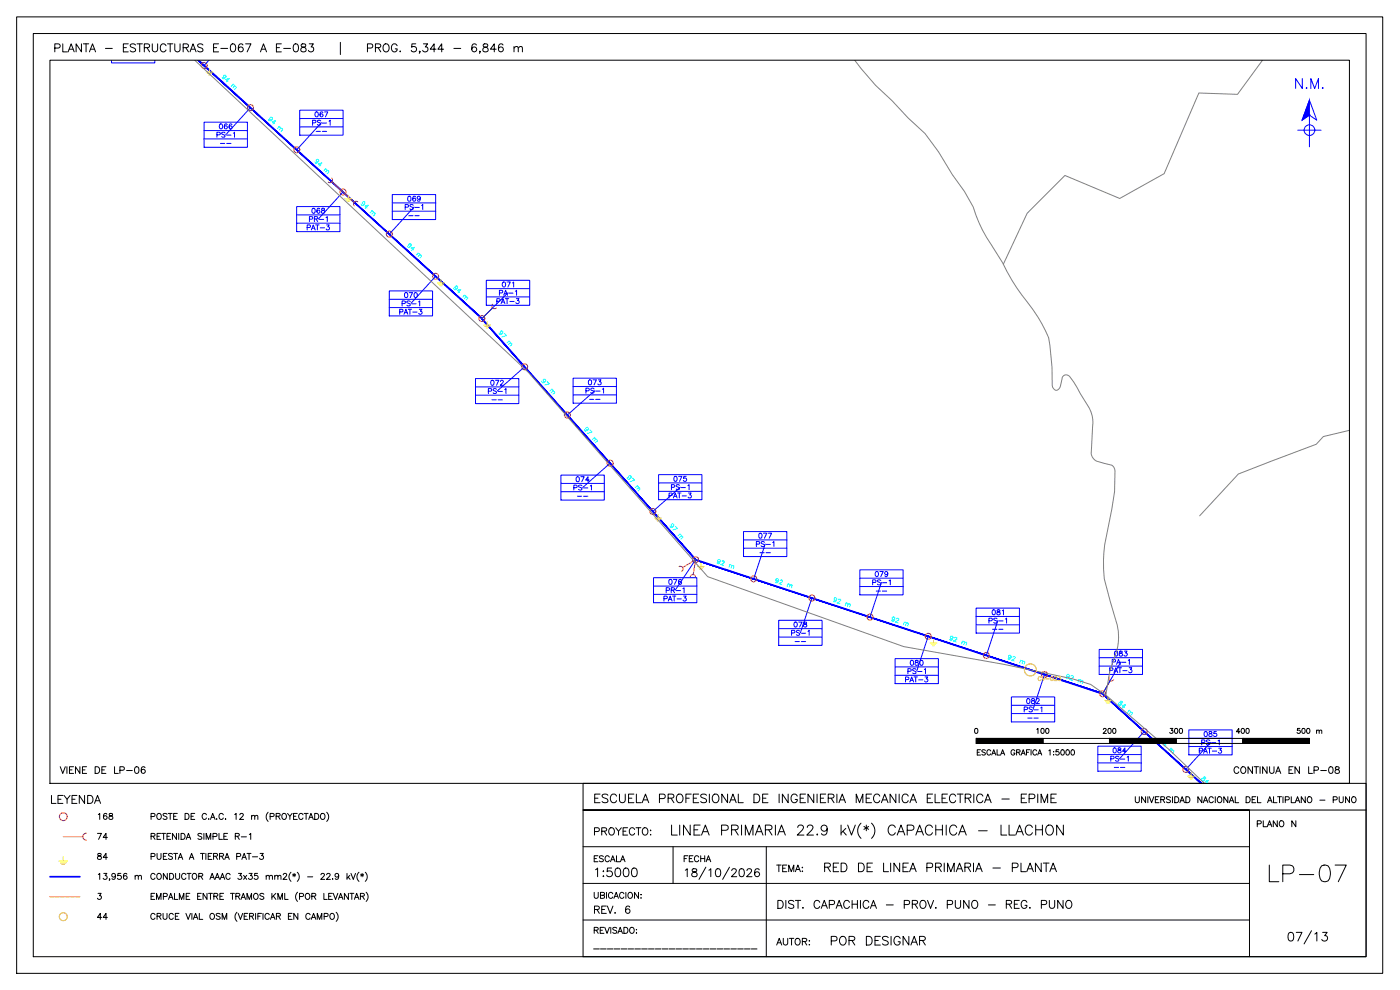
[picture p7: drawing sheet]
<svg xmlns="http://www.w3.org/2000/svg" width="420mm" height="297mm" viewBox="0 0 420 297" stroke-linecap="round" stroke-linejoin="round" font-family="sans-serif">
<!-- layer: RP_CONDUCTOR -->
<path d="M330.9 208.3l29.3 26.7h.4zM331 208l29.6 27-29.7-26.7zM208.7 168l122.2 40.3 .1-.3zM208.8 167.8l122.2 40.2-122.3-40zM144.5 95.7l64.2 72.3 .1-.2zM144.5 95.7l.2-.2 64.1 72.3zM59.4 18.1l85.1 77.6 .2-.2zM59.4 18.1h.3l85 77.4z" fill="#00f" stroke="#00f" stroke-width=".3"/>
<!-- layer: RP_CUADROPOSTE -->
<g fill="none" stroke="#00f" stroke-width=".3">
<path d="M33.5 18.1v.8h13v-.8M62.7 18.1l-1.4 1.5M61.2 36.7h13.1v7.5h-13.1zM61.2 39.2h13.1M75.2 32.3l-7.4 8.1M90 33.1h13v7.5h-13zM90 35.6h13M90 38.1h13M96.5 36.8l-7.5 8.1M61.2 41.7h13.1M102.9 57.6l-7.4 8.1M117.7 58.4h13v7.5h-13z"/>
<path d="M89 62h13v7.5h-13zM89 64.5h13M89 67h13M117.7 60.9h13M117.7 63.4h13M124.2 62.1l-7.4 8.2M116.8 87.3h13v7.5h-13zM116.8 89.8h13M116.8 92.3h13M130.7 82.9l-7.4 8.1M145.9 84.1h13.1v7.5h-13.1zM145.9 86.6h13.1"/>
<path d="M145.9 89.1h13.1M152.4 87.8l-7.8 7.8M142.7 113.6h13v7.5h-13zM142.7 116.1h13M142.7 118.6h13M157.4 110.1l-8.2 7.2M172 113.5h13v7.5h-13zM172 116h13M172 118.5h13M178.5 117.2l-8.2 7.3M183.1 139l-8.2 7.3M168.4 142.5h13v7.5h-13z"/>
<path d="M168.4 145h13M168.4 147.5h13M197.7 142.4h13v7.5h-13zM197.7 144.9h13M197.7 147.4h13M204.2 146.2l-8.3 7.3M223.1 159.5h13v7.5h-13zM196.1 173.3h13v7.5h-13zM196.1 175.8h13M196.1 178.3h13M208.7 167.9l-6.1 9.2M223.1 162h13"/>
<path d="M223.1 164.5h13M229.6 163.2l-3.4 10.5M243.6 179.4l-3.4 10.5M258 171h13v7.5h-13zM258 173.5h13M258 176h13M264.5 174.7l-3.4 10.5M233.7 186.1h13v7.5h-13zM233.7 188.6h13M233.7 191.1h13M268.6 197.6h13v7.5h-13zM278.6 190.9l-3.5 10.5"/>
<path d="M292.9 182.5h13v7.5h-13zM292.9 185h13M292.9 187.5h13M299.4 186.2l-3.4 10.5M329.9 194.8h13v7.6h-13zM329.9 197.3h13M329.9 199.9h13M336.4 198.6l-5.5 9.6M268.6 200.1h13M268.6 202.6h13M303.5 209.1h13v7.5h-13zM303.5 211.6h13"/>
<path d="M303.5 214.1h13M313.5 202.4l-3.5 10.5M343.4 219.5l-7.4 8.2M356.8 219h13v7.5h-13zM329.5 223.9h13v7.5h-13zM329.5 226.4h13M329.5 228.9h13M356.8 221.5h13M356.8 224h13M363.3 222.7l-7.4 8.2"/>
</g>
<!-- layer: RP_POSTE -->
<g fill="none" stroke="#f00" stroke-width=".3">
<circle cx="61.3" cy="19.6" r=".9"/>
<circle cx="75.2" cy="32.3" r=".9"/>
<circle cx="89.1" cy="44.9" r=".9"/>
<circle cx="102.9" cy="57.6" r=".9"/>
<circle cx="116.9" cy="70.2" r=".9"/>
<circle cx="130.7" cy="82.9" r=".9"/>
<circle cx="144.6" cy="95.6" r=".9"/>
<circle cx="157.4" cy="110" r=".9"/>
<circle cx="170.3" cy="124.5" r=".9"/>
<circle cx="183.1" cy="139" r=".9"/>
<circle cx="195.9" cy="153.5" r=".9"/>
<circle cx="208.8" cy="167.9" r=".9"/>
<circle cx="226.2" cy="173.7" r=".9"/>
<circle cx="243.7" cy="179.4" r=".9"/>
<circle cx="261.1" cy="185.2" r=".9"/>
<circle cx="278.6" cy="190.9" r=".9"/>
<circle cx="296" cy="196.7" r=".9"/>
<circle cx="330.9" cy="208.1" r=".9"/>
<circle cx="343.4" cy="219.5" r=".9"/>
<circle cx="355.9" cy="230.9" r=".9"/>
<circle cx="19" cy="245" r="1.17"/>
</g>
<!-- layer: RP_PTIERRA -->
<g fill="none" stroke="#ff0" stroke-width=".3">
<path d="M61.9 21.6h2M62.2 22h1.3M62.6 22.4h.6M62.9 20.6v1M103.5 59.6h2M104.5 58.6v1M103.9 60h1.3M104.2 60.4h.6M131.3 84.9h2M131.7 85.3h1.3M132 85.7h.6M132.3 83.9v1"/>
<path d="M145.2 97.6h2M145.6 98h1.3M145.9 98.4h.6M146.2 96.6v1M196.5 155.5h2M196.9 155.9h1.3M197.2 156.3h.6M197.5 154.5v1M209.3 170h2M209.7 170.3h1.3M210 170.7h.6M210.3 168.9v1.1"/>
<path d="M279.1 192.9h2.1M279.5 193.3h1.3M279.8 193.7h.7M280.2 191.9v1M331.5 210.1h2M331.9 210.6h1.3M332.2 211h.6M332.5 209.2v.9M356.5 232.9h2M356.8 233.3h1.3M357.2 233.7h.6M357.5 231.9v1"/>
<path d="M17.7 258.3h2.6M18.1 258.9h1.7M18.6 259.4h.8M19 257.1v1.2"/>
</g>
<!-- layer: RP_VANO -->
<g fill="none" stroke="#0ff" stroke-width=".3">
<path d="M66.8 23.2l-.1 .1a.57 .57 0 0 0 1 .1 .57 .57 0 0 0-.3-.9 .41 .41 0 0 0-.3 .6 .41 .41 0 0 0 .7 .1M68.5 24.4l-.7-.6 1-.2-.9 .9M69.8 25.4h.4l.2 .3-.5 .6M70 25.2l-.6 .7M70.3 25.9l.6 .3-.5 .6M80.6 35.9v.1a.57 .57 0 0 0 .9 .1 .57 .57 0 0 0-.2-.9 .41 .41 0 0 0-.3 .6 .41 .41 0 0 0 .6 .1M82.4 37.1l-.7-.6 1-.3-.8 1M83.7 38.1h.4l.2 .3-.5 .6M83.9 37.9l-.6 .6M84.2 38.5l.6 .3-.5 .7M95.5 48.5a.4 .4 0 0 1-.6-.1 .4 .4 0 0 1 .3-.6 .4 .4 0 0 1 .5 .5l-.8 .7-.4-.5M96.2 49.7l-.6-.6 1-.2-.9 1"/>
<path d="M97.6 50.7l.6 .3-.5 .7M97.8 50.6l-.6 .6M98.1 51.2l.6 .3-.5 .6M108.4 61.2v.1a.59 .59 0 0 0 .9 .1 .59 .59 0 0 0-.1-.9 .4 .4 0 0 0-.4 .5 .4 .4 0 0 0 .6 .2M110.2 62.4l-.7-.6 1-.2-.9 .9M111.5 63.4l.6 .3-.5 .6M111.7 63.2l-.6 .6M112 63.8l.4 .1 .2 .2-.5 .7M122.3 73.8v.2a.6 .6 0 0 0 .9 0 .6 .6 0 0 0-.1-.9 .4 .4 0 0 0-.4 .5 .4 .4 0 0 0 .6 .2M124 75.1l-.6-.7 1-.2-.9 1M125.4 76l.6 .3-.5 .7M125.6 75.9l-.6 .6"/>
<path d="M125.9 76.5h.4l.2 .3-.5 .6M136.2 86.5v.1a.57 .57 0 0 0 .9 .1 .57 .57 0 0 0-.3-.9 .4 .4 0 0 0-.2 .6 .4 .4 0 0 0 .6 .1M137.9 87.7l-.7-.6 1.1-.2-.9 .9M139.3 88.7l.6 .3-.5 .6M139.5 88.5l-.6 .7M139.8 89.2h.4l.2 .2-.5 .7M149.8 99.9v.1a.57 .57 0 0 0 .9 .2 .57 .57 0 0 0-.2-.9 .41 .41 0 0 0-.3 .5 .41 .41 0 0 0 .6 .2M151.4 100l.6 .7-1.4 .4M152.6 102.4l.4 .1 .2 .3-.6 .6M152.8 102.3l-.6 .6M153.1 102.9l.5 .4-.5 .6M162.6 114.4v.1a.57 .57 0 0 0 .9 .2 .57 .57 0 0 0-.2-.9 .41 .41 0 0 0-.3 .5 .41 .41 0 0 0 .6 .2"/>
<path d="M164.3 114.5l.5 .7-1.4 .4M165.5 116.9l.5 .3-.6 .6M165.7 116.7l-.7 .6M165.9 117.4l.4 .1 .2 .3-.6 .5M175.5 128.8l-.1 .2a.57 .57 0 0 0 .9 .2 .57 .57 0 0 0-.2-1 .41 .41 0 0 0-.3 .6 .41 .41 0 0 0 .7 .2M177.1 129l.6 .6-1.4 .4M178.3 131.4l.5 .3-.5 .6M178.5 131.2l-.7 .6M178.7 131.9l.4 .1 .2 .2-.6 .6M188.3 143.3l-.1 .2a.59 .59 0 0 0 .9 .1 .59 .59 0 0 0 0-.9 .41 .41 0 0 0-.5 .5 .41 .41 0 0 0 .7 .2M189.9 143.5l.6 .6-1.4 .4M191.1 145.9l.6 .3-.6 .6"/>
<path d="M191.3 145.7l-.7 .6M191.6 146.4h.4l.1 .3-.6 .6M201.1 157.8v.1a.59 .59 0 0 0 .8 .2 .59 .59 0 0 0 .1-.9 .4 .4 0 0 0-.5 .5 .4 .4 0 0 0 .6 .2M202.7 157.9l.6 .7-1.4 .4M203.9 160.3l.6 .4-.6 .6M204.1 160.2l-.6 .5M204.4 160.9l.5 .3-.5 .6M216.2 168.4a.4 .4 0 0 1-.7 .2 .4 .4 0 0 1 .1-.7 .4 .4 0 0 1 .6 .3l-.5 .9-.5-.3M216.7 168.5l.3-.3 .4 .4-1.1 .8 .8 .3M219 169.6h.6l-.2 .8M219.1 169.4l-.3 .8M219.6 169.8h.7l-.2 .8"/>
<path d="M233.6 174.2a.4 .4 0 0 1-.6 .1 .4 .4 0 0 1 0-.6 .4 .4 0 0 1 .6 .2l-.4 1-.5-.3M234.1 174.2l.2-.2 .4 .1 .1 .4-1 .6 .8 .3M236.4 175.4l.4-.2 .3 .2-.2 .8M236.5 175.1l-.3 .8M237.1 175.6l.3-.2 .3 .2-.2 .8M251.1 179.9a.4 .4 0 0 1-.7 .1 .4 .4 0 0 1 .1-.6 .4 .4 0 0 1 .6 .2l-.4 1-.6-.3M251.6 179.9l.3-.2 .4 .4-1.1 .8 .8 .2M253.9 181.1h.6l-.2 .8M254 180.9l-.3 .8M254.5 181.3h.7l-.2 .8M268.5 185.7a.4 .4 0 0 1-.6 .1 .4 .4 0 0 1 0-.6 .4 .4 0 0 1 .6 .2l-.4 1-.5-.3M269 185.7l.4-.2 .4 .4-1.1 .7 .8 .3"/>
<path d="M271.3 186.8h.7l-.2 .8M271.4 186.6l-.3 .8M272 187.1h.6l-.2 .7M286 191.4a.4 .4 0 0 1-.7 .1 .4 .4 0 0 1 .1-.6 .4 .4 0 0 1 .6 .2l-.4 1-.5-.3M286.5 191.4l.6-.1 .1 .4-1.1 .6 .9 .3M288.8 192.6l.4-.2 .2 .2-.2 .8M288.9 192.3l-.3 .9M289.4 192.8l.4-.2 .3 .2-.2 .8M303.4 197.1a.4 .4 0 0 1-.6 .2 .4 .4 0 0 1 .1-.7 .4 .4 0 0 1 .6 .3l-.5 1-.5-.3M304 197.2l.3-.2 .4 .3-1.1 .8 .8 .3M306.2 198.3h.7l-.2 .8M306.3 198.1l-.3 .8"/>
<path d="M306.9 198.5l.6 .1-.2 .7M320.9 202.9a.4 .4 0 0 1-.6 .1 .4 .4 0 0 1 0-.6 .4 .4 0 0 1 .6 .2l-.4 1-.5-.3M321.4 202.9l.3-.2 .4 .4-1.1 .7 .9 .3M323.7 204.1l.4-.2 .2 .2-.2 .8M323.8 203.8l-.3 .8M324.3 204.3l.4-.2 .3 .2-.2 .8M335.7 211l.3-.2 .8 .2 .1-.3-.3-.3-.4 .1 .3 .9a.45 .45 0 0 1-.6 .1 .45 .45 0 0 1-.2-.5zM337.4 212.3l-.7-.6 1.1-.2-.9 .9M338.8 213.3l.6 .3-.5 .6M338.9 213.1l-.5 .6M339.3 213.7l.4 .1 .2 .2-.5 .7M348.2 222.3l.2-.1 .9 .1 .1-.2-.3-.3-.4 .2 .2 .8a.45 .45 0 0 1-.5 .1 .45 .45 0 0 1-.2-.6z"/>
<path d="M349.9 223.7l-.7-.7 1-.2-.8 1M351.3 224.6l.4 .1 .1 .2-.5 .7M351.4 224.5l-.6 .6M351.8 225.1l.5 .3-.4 .6M360.8 233.6l.8 .2 .3-.3-.5-.4-.3 .2a.53 .53 0 0 1 .4 .6 .53 .53 0 0 1-.4 .4l-.5-.4zM361.9 235l.8-.8-1 .2 .7 .6"/>
</g>
<!-- layer: RP_RETENIDA -->
<path d="M99.6 53.4a.79 .79 0 0 1 0 1.2 .79 .79 0 0 1-1.1 0M99.6 54.6l6.7 6M107.4 60.6a.79 .79 0 0 0-1.1 0 .79 .79 0 0 0 0 1.2M147.8 92.4l-3.2 3.2M147.9 91.3a.79 .79 0 0 0-.1 1.1 .79 .79 0 0 0 1.2 0M203.8 170a.79 .79 0 0 1 1.1 .3 .79 .79 0 0 1-.3 1.1M204.9 170.3l3.8-2.4-.7 4.5M207.2 173.1a.79 .79 0 0 1 .9-.7 .79 .79 0 0 1 .6 .9M332.9 203.1a.79 .79 0 0 0 .3 1.1 .79 .79 0 0 0 1-.3M333.2 204.2l-2.3 4M19 251h5.8M25.9 250a1.05 1.05 0 0 0-1.1 1 1.05 1.05 0 0 0 1.1 1.1" fill="none" stroke="#f00" stroke-width=".3"/>
<!-- layer: VIAS -->
<path d="M58.5 18.1l100 93.6 53.9 61.3 58.8 21 30.1 5.3 20.6 4.4 5.4 1.6 4.6 3.2 18.9 16.4 10.6 10.1M256.5 18.1l6.3 7.5 4.9 4.6 4.8 5.2 5.1 4.7 4.1 5.5 4.1 6.8 3.7 5.1 2.6 4.6a40.2 40.2 0 0 0 5.4 11.4l3.6 5.8a65.3 65.3 0 0 0 8.8 13.5 45.1 45.1 0 0 1 4.8 8.5 86.6 86.6 0 0 1 1.2 14.8 1.19 1.19 0 0 0 1.3 1 1.19 1.19 0 0 0 1-1.2l.5-2.2a1.27 1.27 0 0 1 .9-1.2 1.27 1.27 0 0 1 1.4 .5l1.2 1.6 1.9 3.3a15.2 15.2 0 0 1 3.9 7.9l-.4 8.3a3.5 3.5 0 0 0 1 4l.5 .3 4.6 1.2 .6 .6 .3 1-.1 6.3-3 15.9a36 36 0 0 0 1.7 17.1l2.1 7.1a16.1 16.1 0 0 1-.1 7.6l-2.1 6.2-1.2 7.1M378.9 18.1l-7.5 10.2-11.6-.4-10.4 24.2-13.4 7.4-16.4-6.9-11.3 11.4-7.2 15.3M405 129.1l-7.8 1.9-2.2 2.3-23.4 8.9-11.6 12.6" fill="none" stroke="#808080" stroke-width=".3"/>
<!-- layer: CRUCES -->
<g fill="none" stroke="#ff7f00" stroke-width=".3">
<circle cx="309.2" cy="201" r="1.81"/>
<circle cx="19" cy="275" r="1.2"/>
</g>
<!-- layer: MARCO -->
<path d="M5 5.1h410v286.9h-410zM10 10.1h400v276.9h-400zM15 18.1h390v216.9h-390z" fill="none" stroke="#000" stroke-width=".3"/>
<!-- layer: NM -->
<g fill="none" stroke="#00f" stroke-width=".3">
<path d="M389.5 39.1h7M393 30.1l2.2 6-2.2-1.5-2.2 1.5zM393 34.6v9.5"/>
<circle cx="393" cy="39" r="1.6"/>
</g>
<path d="M393 30.1v4.5h-1.7zM391.3 34.6l-.5 1.5 2.2-1.5z" fill="#00f" stroke="#00f" stroke-width=".3"/>
<!-- layer: ROTULO -->
<g fill="none" stroke="#000" stroke-width=".3">
<path d="M16.4 14.4h1.1a.64 .64 0 0 0 .6-.6 .64 .64 0 0 0-.6-.6h-1.1v2.4M18.8 13.2v2.4h1.4M20.4 15.6l1-2.4 .9 2.4M20.8 14.8h1.1M24.4 13.2v2.4l-1.6-2.4v2.4M25 13.2h1.6M25.8 13.2v2.4M26.8 15.6l1-2.4 .9 2.4M27.2 14.8h1.1M31.6 14.5h2.1M37 14.3h.9M38.5 13.2h-1.5v2.4h1.5"/>
<path d="M40.7 13.5a.9 .9 0 0 0-.9-.4 .9 .9 0 0 0-.7 .6l.2 .4 1.1 .4 .3 .7a1.07 1.07 0 0 1-1.6 0M41.1 13.2h1.6M41.9 13.2v2.4M43.3 14.3l1.4-.1 .2-.3-.1-.5-.5-.2h-1v2.4M44.1 14.3l.8 1.3M45.7 13.2v1.7a.81 .81 0 0 0 .8 .7 .81 .81 0 0 0 .8-.7v-1.7M49.8 13.7a.88 .88 0 0 0-1-.6 .88 .88 0 0 0-.7 1v.6a.88 .88 0 0 0 .7 .9 .88 .88 0 0 0 1-.6M50.3 13.2h1.6M51.1 13.2v2.4M52.5 13.2v1.7a.8 .8 0 0 0 .7 .7 .8 .8 0 0 0 .8-.7v-1.7M55 14.3l1.3-.1 .3-.3-.1-.5-.5-.2h-1v2.4M55.8 14.3l.8 1.3"/>
<path d="M57 15.6l.9-2.4 .9 2.4M57.4 14.8h1.1M60.9 13.5a.89 .89 0 0 0-.9-.4 .89 .89 0 0 0-.7 .6l.2 .4 1.2 .4 .2 .7a1.05 1.05 0 0 1-1.6 0M64.1 14.3h.9M65.6 13.2h-1.5v2.4h1.5M66.3 14.5h2M69.5 13.3a.76 .76 0 0 1 1.1 .3 1.12 1.12 0 0 1 .1 1.4 1.12 1.12 0 0 1-1.2 .4l-.4-.9zM72.9 13.5a.67 .67 0 0 0-1-.2 1.36 1.36 0 0 0 .4 2.3 .75 .75 0 0 0 .7-.8 .75 .75 0 0 0-.7-.7 .75 .75 0 0 0-.8 .7M73.7 13.2h1.6l-1.1 2.4M78.2 15.6l.9-2.4 .9 2.4M78.5 14.8h1.2M83 14.3h.9"/>
<path d="M84.4 13.2h-1.4v2.4h1.4M85.1 14.5h2.1M88.3 13.3a.76 .76 0 0 1 1.2 .3l.1 .6a1.03 1.03 0 0 1-.9 1.4 1.55 1.55 0 0 1-.4-2.3zM90.5 13.3a.48 .48 0 0 0 .2 .8 .86 .86 0 0 1 1 .3 .86 .86 0 0 1 0 1l-.4 .2a.77 .77 0 0 1-1-.5 1.18 1.18 0 0 1 1.4-1.1l.1-.5a.87 .87 0 0 0-1.3-.2zM92.8 13.2h1.2l-.6 .9a.8 .8 0 0 1 .6 1.3 .8 .8 0 0 1-1.4-.3M102.2 12.7v3.7M110.3 14.4l1.4-.1 .2-.3-.1-.6-.5-.2h-1v2.4M112.7 14.3l1.3-.1 .3-.6-.6-.4h-1v2.4M113.5 14.3l.8 1.3M115.4 13.3a1.19 1.19 0 0 1 1.5 .8 1.19 1.19 0 0 1-.8 1.5 1.25 1.25 0 0 1-1.2-.9 1.25 1.25 0 0 1 .5-1.4zM119.2 13.7a.88 .88 0 0 0-1-.6 .88 .88 0 0 0-.7 1v.6a.86 .86 0 0 0 .8 .9 .86 .86 0 0 0 .9-.9h-.6M120 15.4h.2z"/>
<path d="M124.8 13.2h-1.2l-.1 1a.84 .84 0 0 1 1.3 0 .84 .84 0 0 1-.1 1.2 .84 .84 0 0 1-1.3-.3M126 15.4h-.2h.2l-.2 .6M127.1 13.2h1.2l-.7 .9a.8 .8 0 0 1 .8 .7 .8 .8 0 0 1-.6 .9 .8 .8 0 0 1-.9-.6M130.9 14.8h-1.8l1.2-1.6v2.4M133.1 14.8h-1.7l1.2-1.6v2.4M136.2 14.5h2.1M143 13.5a.69 .69 0 0 0-1.1-.2 1.38 1.38 0 0 0 .5 2.3 .75 .75 0 0 0 .7-.8 .75 .75 0 0 0-.8-.7 .75 .75 0 0 0-.7 .7M144.1 15.4h-.2h.2l-.2 .6M145.1 13.3a.5 .5 0 0 0 .3 .8 .85 .85 0 0 1 .9 .3 .85 .85 0 0 1 0 1l-.8 .2-.5-.3a.88 .88 0 0 1 .1-.9 .88 .88 0 0 1 .9-.3 .48 .48 0 0 0 .3-.8zM148.9 14.8h-1.7l1.1-1.6v2.4M151 13.5a.69 .69 0 0 0-1.1-.2 1.38 1.38 0 0 0 .5 2.3 .75 .75 0 0 0 .7-.8 .75 .75 0 0 0-.8-.7 .75 .75 0 0 0-.7 .7M154.3 14.4l.5-.4 .6 .1 .1 1.5"/>
<path d="M154.3 14v1.6M155.5 14.4l.6-.4 .6 .1 .1 1.5M292.7 218.6a.74 .74 0 0 1 .9 .6 .74 .74 0 0 1-.5 .9l-.6-.3zM175 235h235v52h-235zM293 221.6h20v1.5h-20zM293.3 225.7h.6M294.3 224.9h-1v1.7h1M295.7 225.2l-.4-.3-.6 .3v.3l1 .4v.4l-.4 .3-.6-.3M297.3 225.3a.59 .59 0 0 0-.6-.4 .59 .59 0 0 0-.5 .7v.3a.59 .59 0 0 0 .5 .7 .59 .59 0 0 0 .6-.4M297.6 226.6l.6-1.7 .7 1.7M297.9 226h.7M299.2 224.9v1.7h.9"/>
<path d="M300.3 226.6l.6-1.7 .6 1.7M300.5 226h.8M304.6 225.3a.59 .59 0 0 0-.7-.4 .59 .59 0 0 0-.5 .7v.3a.57 .57 0 0 0 .6 .7 .57 .57 0 0 0 .6-.7h-.4M305.1 225.7l.9-.1 .1-.5-1-.2v1.7M305.6 225.7l.6 .9M306.5 226.6l.6-1.7 .6 1.7M306.7 226h.8M308.1 225.7h.6M309.1 224.9h-1v1.7M309.4 224.9v1.7M311.1 225.3a.59 .59 0 0 0-.7-.4 .59 .59 0 0 0-.4 .7v.3a.59 .59 0 0 0 .4 .7 .59 .59 0 0 0 .7-.4M311.4 226.6l.6-1.7 .6 1.7"/>
<path d="M311.7 226h.7M313 221.6h20v1.5h-20zM314.8 225.3l.4-.4v1.7M316.2 225.5h.1M316.2 226.4h.1M317.7 224.9h-.7l-.1 .7a.57 .57 0 0 1 .9 0 .57 .57 0 0 1-.2 .9 .57 .57 0 0 1-.8-.2M318.6 225a.79 .79 0 0 1 .9 .6 .79 .79 0 0 1-.5 1l-.6-.3-.1-.7zM320.1 225a.79 .79 0 0 1 .9 .6 .79 .79 0 0 1-.5 1l-.5-.3-.1-.7zM321.6 225a.79 .79 0 0 1 1 .6 .79 .79 0 0 1-.6 1l-.5-.3-.1-.7zM333 221.6h20v1.5h-20zM340.7 239v1.3l.5 .5 .6-.2 .1-1.6M343.8 239v1.8l-1.2-1.8v1.8"/>
<path d="M344.5 239v1.8M344.9 239l.7 1.8 .7-1.8M346.7 239.9h.7M347.8 239h-1.1v1.8h1.1M348.4 239.9l1-.1 .1-.6-1.1-.2v1.8M349 239.9l.5 .9M351.3 239.3l-.5-.3-.6 .1v.6l.9 .4 .2 .5-.5 .2-.7-.2M351.9 239v1.8M352.6 239h.5a.95 .95 0 0 1 .7 .9 .95 .95 0 0 1-.7 .9h-.5zM353 221.6h20v1.5h-20zM355.9 239h.6a.95 .95 0 0 1 .6 .9 .95 .95 0 0 1-.6 .9h-.6zM360.7 239v1.8l-1.2-1.8v1.8"/>
<path d="M364.1 239.5a.66 .66 0 0 0-.7-.5 .66 .66 0 0 0-.6 .7v.5a.67 .67 0 0 0 .6 .6 .67 .67 0 0 0 .7-.4M364.7 239v1.8M365.5 239.3l.2-.2a.84 .84 0 0 1 1 .8 .84 .84 0 0 1-1 .9l-.4-.6zM368.5 239v1.8l-1.2-1.8v1.8M370.7 239v1.8h1.1M373 221.6h20v1.5h-20zM374 239h.6a.97 .97 0 0 1 .6 .9 .97 .97 0 0 1-.6 .9h-.6zM375.8 239.9h.7M376.9 239h-1.1v1.8h1.1M377.4 239v1.8h1M382.2 239v1.8h1M383.4 239h1.2"/>
<path d="M384 239v1.8M385 239v1.8M385.7 240l1.1-.1v-.7l-1.1-.2v1.8M387.5 239v1.8h1.1M391.7 239v1.8l-1.2-1.8v1.8M392.7 239.1a.84 .84 0 0 1 1 .8 .84 .84 0 0 1-1 .9l-.4-.6zM400.1 240l1.1-.1v-.7l-1.1-.2v1.8M401.9 239v1.3l.5 .5 .6-.2 .1-1.6M405 239v1.8l-1.2-1.8v1.8M406 239.1a.84 .84 0 0 1 1 .8 .84 .84 0 0 1-1 .9l-.4-.6zM175 254h200M201.5 247.6v3h1.8"/>
<path d="M202 254v11.1M204 247.6v3M207.1 247.6v3l-2-3v3M208.3 249h1.1M210.1 247.6h-1.8v3h1.8M210.5 250.6l1.2-3 1.1 3M211 249.5h1.4M216.6 249.1l1.7-.1a.79 .79 0 0 0 .2-.9 .79 .79 0 0 0-.7-.5h-1.2v3M219.6 249l1.7-.2 .3-.4-.2-.6-.6-.2h-1.2v3M220.6 249l1 1.6M222.5 247.6v3M223.7 250.6v-3l1.1 3 1.2-3v3"/>
<path d="M226.7 250.6l1.1-3 1.2 3M227.1 249.5h1.5M229.7 249l1.7-.2 .3-.4-.1-.6-.6-.2h-1.3v3M230 254v33M230.7 249l1 1.6M232.7 247.6v3M233.4 250.6l1.1-3 1.2 3M233.8 249.5h1.5M239.4 248.3l.2-.5 .4-.2 .8 .1a.66 .66 0 0 1 .2 1l-1.7 1.9h2M242.3 248.3l.1-.5 .4-.2 .9 .1a.66 .66 0 0 1 .1 1l-1.7 1.9h2M245.3 250.3v.3zM248.3 248.5a.93 .93 0 0 1-1.3 .9 .93 .93 0 0 1-.4-1.5 .93 .93 0 0 1 1.5 .1 2.71 2.71 0 0 1-.3 2.4 .87 .87 0 0 1-1.3-.3"/>
<path d="M252.4 247.6v3M253 249.4l1 1.2M253.8 248.5l-1.4 1.5M254.4 247.6l1.1 3 1.2-3M258.4 247a3.1 3.1 0 0 0 0 4.6M259.3 248l1.4 .8M260 247.6v1.7M260.7 248l-1.4 .8M261.6 247a3.1 3.1 0 0 1 0 4.6M268.7 248.3a1.1 1.1 0 0 0-1.3-.8 1.1 1.1 0 0 0-.8 1.2 1.32 1.32 0 0 0 .2 1.4 1.32 1.32 0 0 0 1.5 .3l.4-.6M269.3 250.6l1.1-3 1.1 3M269.7 249.5h1.4"/>
<path d="M272.3 249.1h1.3a.78 .78 0 0 0 .7-.8 .78 .78 0 0 0-.7-.7h-1.3v3M274.8 250.6l1.2-3 1.1 3M275.3 249.5h1.4M279.8 248.3a1.1 1.1 0 0 0-1.2-.8 1.1 1.1 0 0 0-.9 1.2 1.31 1.31 0 0 0 .3 1.4 1.31 1.31 0 0 0 1.4 .3l.4-.6M280.8 249h2M280.8 247.6v3M282.8 247.6v3M284 247.6v3M287.1 248.3a1.1 1.1 0 0 0-1.2-.8 1.1 1.1 0 0 0-.9 1.2 1.31 1.31 0 0 0 .3 1.4 1.31 1.31 0 0 0 1.4 .3l.4-.6M287.7 250.6l1.1-3 1.2 3M288.1 249.5h1.5M293.7 249.3h2.6"/>
<path d="M300.4 247.6v3h1.7M302.8 247.6v3h1.7M304.8 250.6l1.2-3 1.1 3M305.3 249.5h1.4M309.8 248.3a1.1 1.1 0 0 0-1.2-.8 1.1 1.1 0 0 0-.9 1.2 1.31 1.31 0 0 0 .3 1.4 1.31 1.31 0 0 0 1.4 .3l.4-.6M310.8 249h2M310.8 247.6v3M312.8 247.6v3M314.1 248a1.1 1.1 0 0 1 1.3-.4 1.1 1.1 0 0 1 .7 1.1 1.32 1.32 0 0 1-.3 1.4 1.32 1.32 0 0 1-1.4 .3 1.85 1.85 0 0 1-.3-2.4zM319.1 247.6v3l-2-3v3M354.1 240.8l.7-1.8 .7 1.8M354.4 240.2h.8"/>
<path d="M361.1 240.8l.7-1.8 .7 1.8M361.4 240.2h.8M368.9 240.8l.7-1.8 .7 1.8M369.2 240.2h.8M380.4 240.8l.7-1.8 .7 1.8M380.7 240.2h.8M388.7 240.8l.7-1.8 .7 1.8M389 240.2h.8M396.1 240.1h1.5M410 243h-235h200v44M175 276h200M175 265.1h200"/>
<path d="M178.3 267.7v1.3l.5 .5 .7-.2v-1.6M178.3 279.1l1.1-.1 .1-.6-1.2-.2v1.8M178.9 279.1l.6 .9M180.1 279.1h.7M180.2 268.6l1.1-.1v-.6l-1.1-.2v1.8l1.1-.1 .1-.4-.4-.4M181.3 278.2h-1.2v1.8h1.2M181.5 278.2l.7 1.8 .7-1.8M182 267.7v1.8M183.3 278.2v1.8M183.9 268.2a.66 .66 0 0 0-.8-.5 .66 .66 0 0 0-.5 .7 .74 .74 0 0 0 .2 1 .74 .74 0 0 0 1-.1l.1-.2M184.2 269.5l.7-1.8 .7 1.8M184.5 269h.9"/>
<path d="M185.1 278.5l-.4-.3-.8 .3 .2 .4 1 .6v.3l-.4 .2-.8-.2M185.7 279.4h.9M187.2 268.2a.66 .66 0 0 0-.7-.5 .66 .66 0 0 0-.6 .7 .74 .74 0 0 0 .3 1 .74 .74 0 0 0 1-.1v-.2M187.2 278.2h.6a.95 .95 0 0 1 .7 .9 .95 .95 0 0 1-.7 .9h-.6zM187.8 267.7v1.8M188.8 267.8a.84 .84 0 0 1 1 .8 .84 .84 0 0 1-1 .9l-.4-.6zM189.3 278.3a.84 .84 0 0 1 1.1 .8 .84 .84 0 0 1-1.1 .9l-.3-.6zM190.9 278.9h.2zM190.9 280h.2zM191.6 267.7v1.8l-1.2-1.8v1.8M192.3 268.4h.2zM192.3 269.5h.2z"/>
<path d="M205.7 261.1l.5-.4v2.3M207.8 260.8a.49 .49 0 0 0 .3 .8l.4 .1a.69 .69 0 0 1 .7 .6 .69 .69 0 0 1-.6 .7h-.4a.69 .69 0 0 1-.6-.7 .69 .69 0 0 1 .7-.6l.4-.1a.47 .47 0 0 0 .3-.8zM211.8 260.2l-2 3.6M212.7 261.1l.6-.4v2.3M215 260.8a.8 .8 0 0 1 1.2 .3 1.13 1.13 0 0 1 .1 1.3 1.13 1.13 0 0 1-1.3 .5 1.88 1.88 0 0 1 0-2.1zM218.9 260.2l-2 3.6M219.6 261.2l.5-.5h.4l.5 .4-.4 .8-1.1 1.1h1.6M222.1 260.8a.8 .8 0 0 1 1.2 .3 1.13 1.13 0 0 1 .1 1.3 1.13 1.13 0 0 1-1.3 .5l-.3-.9zM224.2 261.2l.4-.5h.5l.5 .4-.4 .8-1.1 1.1h1.6M227.8 261a.7 .7 0 0 0-1-.2 1.36 1.36 0 0 0 .5 2.2 .75 .75 0 0 0 .7-.7 .75 .75 0 0 0-.8-.7 .75 .75 0 0 0-.7 .6M185.4 280l.7-1.8 .7 1.8"/>
</g>
<!-- layer: 0 -->
<g fill="#000" stroke="#000" stroke-width=".3">
<path d="M293 221.6l20 1.5v-1.5zM293 221.6l20 1.5h-20z"/>
<path d="M333 221.6l20 1.5v-1.5zM333 221.6l20 1.5h-20z"/>
<path d="M373 221.6l20 1.5v-1.5zM373 221.6l20 1.5h-20z"/>
</g>
<!-- layer: RP_LEYENDA -->
<g fill="none" stroke="#000" stroke-width=".3">
<path d="M45.3 245l1.1-.1v-.7l-1.1-.1v1.8M45.3 250.9l1.1-.1v-.6l-1.1-.2v1.8M45.3 257l1.1-.1v-.7l-1.1-.1v1.8M45.9 250.9l.6 .9M47.1 256.1v1.2l.5 .6 .6-.3 .1-1.5M47.1 250.9h.7M47.2 244.3l.2-.2a.84 .84 0 0 1 1 .9 .84 .84 0 0 1-1 .8l-.3-.6zM48.2 250h-1.1v1.8h1.1M48.5 250h1.2M49 256.9h.7M49.1 250v1.8M50.1 244.3l-.4-.2-.8 .2 .2 .4 .9 .5 .1 .4-.4 .3-.8-.3"/>
<path d="M50.1 256.1h-1.1v1.8h1.1M50.1 250.9h.7M50.5 244.1h1.2M51.1 244.1v1.8M51.2 250h-1.1v1.8h1.1M51.8 256.3l-.5-.2-.7 .2 .1 .4 1 .5-.1 .6-.6 .1-.4-.3M52.1 244.9h.7M52.1 256.1h1.2M52.7 256.1v1.8M53 250v1.8l-1.2-1.8v1.8M53.2 244.1h-1.1v1.8h1.1M53.5 257.9l.7-1.8 .6 1.8"/>
<path d="M53.6 250v1.8M53.7 257.2h.9M54.3 250h.6a.95 .95 0 0 1 .7 .9 .95 .95 0 0 1-.7 .9h-.6zM55.5 244.1h.6a.96 .96 0 0 1 .7 .9 .96 .96 0 0 1-.7 .9h-.6zM55.9 251.8l.7-1.8 .6 1.8M56.1 251.3h.9M56.8 257.9l.7-1.8 .7 1.8M57.1 257.2h.8M57.3 244.9h.7M58.4 244.1h-1.1v1.8h1.1M60.2 256.1h1.2M60.6 250.3l-.4-.3-.8 .3 .2 .4 .9 .5 .1 .4-.4 .2-.8-.2"/>
<path d="M60.8 256.1v1.8M61.2 250v1.8M61.8 256.1v1.8M61.9 251.8v-1.8l.7 1.8 .6-1.8v1.8M62 244.5a.67 .67 0 0 0-.8-.4 .67 .67 0 0 0-.5 .6 .75 .75 0 0 0 .2 1 .75 .75 0 0 0 1-.1l.1-.2M62.5 256.9h.7M62.6 245.8h.1zM63.2 245.9l.6-1.8 .7 1.8M63.4 245.2h.9M63.6 256.1h-1.1v1.8h1.1M63.9 251l1.1-.1v-.7l-1.1-.2v1.8M64.1 256.9l1-.1 .1-.6-1.1-.1v1.8"/>
<path d="M64.7 256.9l.6 1M65 245.8h.1zM65.7 250v1.8h1.1M65.9 256.9l1-.1 .1-.6-1.1-.1v1.8M66.5 256.9l.6 1M67 244.5a.67 .67 0 0 0-.7-.4 .67 .67 0 0 0-.6 .6 .75 .75 0 0 0 .2 1 .75 .75 0 0 0 1-.1l.1-.2M67.2 250.9h.7M67.4 257.9l.7-1.8 .7 1.8M67.6 245.8h.2zM67.7 257.2h.9M68.3 250h-1.1v1.8h1.1M70.4 244.4l.5-.3v1.8"/>
<path d="M70.6 250.9l1-.1 .1-.6-1.1-.2v1.8M71 257l1.1-.1 .1-.7-1.2-.1v1.8M71.2 250.9l.6 .9M72 244.5l.3-.4 .7 .3-1.1 1.5h1.2M72.4 251.1h1.6M72.6 257.9l.7-1.8 .7 1.8M72.8 257.2h.9M74.1 256.1h1.2M74.7 256.1v1.8M74.8 250.4l.4-.4v1.8M75.5 245l.4-.3h.5l.1 1.2M75.5 244.7v1.2"/>
<path d="M75.8 257.1h1.5M76.5 245l.4-.3h.4l.1 1.2M78.1 256.1h.9l-.5 .6a.6 .6 0 0 1 .4 1 .6 .6 0 0 1-1-.2M80.5 243.7a1.88 1.88 0 0 0 0 2.8M81.1 245l1-.1 .1-.7-1.1-.1v1.8M82.9 244.9l1-.1 .1-.6-1.1-.1v1.8M83.5 244.9l.6 1M84.8 244.3l.1-.2a.84 .84 0 0 1 1.1 .9 .84 .84 0 0 1-1.1 .8l-.3-.6zM86.3 244.1l.7 .8v1M87.7 244.1l-.7 .8M88.1 244.9h.7M89.2 244.1h-1.1v1.8h1.1"/>
<path d="M90.9 244.5a.67 .67 0 0 0-.7-.4 .67 .67 0 0 0-.6 .6 .75 .75 0 0 0 .3 1 .75 .75 0 0 0 .9-.1l.1-.2M91.3 244.1h1.2M91.9 244.1v1.8M92.6 245.9l.7-1.8 .7 1.8M92.9 245.2h.9M94.4 244.1h.6a.95 .95 0 0 1 .7 .9 .95 .95 0 0 1-.7 .9h-.6zM96.3 244.3l.2-.2a.84 .84 0 0 1 1.1 .9 .84 .84 0 0 1-1.1 .8l-.3-.6zM98 243.7a1.88 1.88 0 0 1 0 2.8M29.4 268h1l-.6 .7a.59 .59 0 0 1 .5 1 .59 .59 0 0 1-1-.2M29.5 262.4l.4-.3v1.7M31.1 262.1h1l-.5 .6a.6 .6 0 0 1 .4 1 .6 .6 0 0 1-1-.2M32.9 263.8h-.1h.1l-.1 .4"/>
<path d="M34.6 262.6a.56 .56 0 0 1-.7 .5 .56 .56 0 0 1-.2-.9 .56 .56 0 0 1 .9 .1v.3a.85 .85 0 0 1-.6 1.2l-.4-.2M36.3 262.1h-.9l-.1 .7a.64 .64 0 0 1 1 0 .64 .64 0 0 1-.1 1 .64 .64 0 0 1-1-.3M38.1 262.3l-.1-.2a.89 .89 0 0 0-1.1 .7 .89 .89 0 0 0 .6 1 .56 .56 0 0 0 .7-.5 .56 .56 0 0 0-.6-.6 .56 .56 0 0 0-.6 .6M40.6 263l.4-.4 .4 .1 .1 1.1M40.6 262.6v1.2M41.5 263l.4-.4 .5 .1v1.1M45.3 268.9h.7M46.4 268h-1.1v1.9h1.1M46.5 262.5a.65 .65 0 0 0-.7-.5 .65 .65 0 0 0-.5 .7v.5a.65 .65 0 0 0 .5 .7 .65 .65 0 0 0 .7-.5M46.5 274.5a.65 .65 0 0 0-.7-.5 .65 .65 0 0 0-.5 .7v.5a.65 .65 0 0 0 .5 .7 .65 .65 0 0 0 .7-.5M47 269.9v-1.9l.6 1.9 .7-1.9v1.9M47.1 274.9l1.1-.1v-.6l-1.1-.1v1.8"/>
<path d="M47.4 262.1a.84 .84 0 0 1 1 .8 .84 .84 0 0 1-1 .9l-.3-.6zM47.7 274.9l.6 1M48.9 274.1v1.2l.5 .6 .6-.3 .1-1.5M49 269l1-.1 .1-.7-1.1-.2v1.9M50.2 262.1v1.7l-1.2-1.7v1.7M50.6 269.9l.6-1.9 .7 1.9M50.8 269.2h.9M50.9 262.1h.6a.95 .95 0 0 1 .6 .8 .95 .95 0 0 1-.6 .9h-.6zM52 274.5a.65 .65 0 0 0-.7-.5 .65 .65 0 0 0-.6 .7v.5a.65 .65 0 0 0 .6 .7 .65 .65 0 0 0 .7-.5M52.4 268v1.9h1M52.6 274.9h.7M52.7 262.1v1.2l.5 .5 .6-.2 .1-1.5"/>
<path d="M53.7 274.1h-1.1v1.8h1.1M53.8 269.9v-1.9l.7 1.9 .7-1.9v1.9M55.8 262.5a.67 .67 0 0 0-.8-.5 .67 .67 0 0 0-.5 .7v.5a.67 .67 0 0 0 .5 .7 .67 .67 0 0 0 .8-.5M55.8 274.1l.7 1.8 .6-1.8M55.9 268.9h.7M56.1 262.1h1.2M56.7 262.1v1.7M57 268h-1.1v1.9h1.1M57.6 274.1v1.8M57.8 262.3l.2-.2a.84 .84 0 0 1 1.1 .8 .84 .84 0 0 1-1.1 .9l-.3-.6zM58 275.9l.7-1.8 .7 1.8M58.3 275.3h.8"/>
<path d="M59.3 268.9h.7M59.6 262.9l1.1-.1 .1-.6-1.2-.1v1.7M59.8 274.1v1.8h1.1M60.2 262.9l.7 .9M60.4 268h-1.1v1.9h1.1M62.1 268v1.9l-1.2-1.9v1.9M62.6 268h1.2M63 263.8l.7-1.7 .7 1.7M63.2 274.3l.1-.2a.84 .84 0 0 1 1.1 .9 .84 .84 0 0 1-1.1 .8l-.3-.6zM63.2 268v1.9M63.2 263.3h.9M64.2 268.9l1-.1 .1-.6-1.1-.2v1.9"/>
<path d="M64.5 263.8l.7-1.7 .7 1.7M64.8 263.3h.8M64.8 268.9l.6 1M66 268.9h.7M66.1 263.8l.7-1.7 .6 1.7M66.1 274.3l-.5-.2-.7 .2 .1 .4 1.1 .6v.3l-.5 .3-.7-.3M66.3 263.3h.9M66.7 275.9v-1.8l.7 1.8 .7-1.8v1.8M67.1 268h-1.1v1.9h1.1M69.1 262.5a.65 .65 0 0 0-.8-.5 .65 .65 0 0 0-.5 .7v.5a.65 .65 0 0 0 .5 .7 .65 .65 0 0 0 .8-.5M69.2 268h1.2M69.8 268v1.9"/>
<path d="M70.8 268.9l1-.1 .1-.6-1.1-.2v1.9M71.1 273.7a1.85 1.85 0 0 0 0 2.7M71.4 268.9l.6 1M71.5 274.1l.7 1.8 .6-1.8M71.6 262.1h.9l-.5 .6a.6 .6 0 0 1 .4 1 .6 .6 0 0 1-1-.2M72.3 269.9l.7-1.9 .7 1.9M72.6 269.2h.8M73.1 262.6l.9 1.2M73.3 274.9h.7M74 262.6l-.9 1.2M74.1 269.9v-1.9l.7 1.9 .7-1.9v1.9M74.4 274.1h-1.1v1.8h1.1"/>
<path d="M74.7 262.1h1l-.5 .6a.6 .6 0 0 1 .4 1 .6 .6 0 0 1-1.1-.2M74.9 274.9l1-.1 .1-.6-1.1-.1v1.8M75.5 274.9l.6 1M76.3 268.3l.2-.2a.83 .83 0 0 1 1 .9 .83 .83 0 0 1-1 .8l-.4-.6zM76.7 274.1v1.8M77.3 262.1h-.8l-.1 .7a.64 .64 0 0 1 .9 0 .64 .64 0 0 1-.1 1 .64 .64 0 0 1-.9-.3M77.4 274.9h.7M78.5 274.1h-1.1v1.8M78.9 274.1v1.8M79.2 268.3l-.4-.3-.8 .3 .1 .4 1.1 .6v.3l-.4 .3-.8-.3M79.9 263l.4-.4 .4 .1 .1 1.1M79.9 262.6v1.2"/>
<path d="M80.8 263l.4-.4 .5 .1 .1 1.1M80.8 274.5a.67 .67 0 0 0-.7-.4 .67 .67 0 0 0-.6 .6v.5a.67 .67 0 0 0 .6 .7 .67 .67 0 0 0 .7-.5M81.2 275.9l.7-1.8 .6 1.8M81.4 275.3h.9M81.6 268v1.9M82 268.8l.8 1.1M82.4 263l.5-.4 .4 .1 .1 1.1M82.4 262.6v1.2M82.8 268l-1.2 1.2M83 274.9l1-.1 .1-.6-1.1-.1v1.8M83.4 263l.4-.4 .4 .1 .1 1.1M83.4 269.9v-1.9l.7 1.9 .7-1.9v1.9"/>
<path d="M83.6 274.9l.6 1M85 262.5l.4-.4h.5l.1 .3-.2 .6-.9 .8h1.2M85.4 268v1.9h1.1M86.6 274.9h.6M87.3 261.7a1.81 1.81 0 0 0 0 2.7M87.7 274.1h-1.1v1.8h1.1M87.8 262.3l.9 .5M88.3 262.1v1M88.7 262.3l-.9 .5M89.2 261.7a1.85 1.85 0 0 1 0 2.7M89.3 267.7a1.88 1.88 0 0 0 0 2.8M89.4 274.1v1.8l-1.2-1.8v1.8"/>
<path d="M89.9 269l1-.1 .1-.7-1.1-.2v1.9M91.9 268.1a.84 .84 0 0 1 1.1 .9 .84 .84 0 0 1-1.1 .8l-.3-.6zM92.3 263.1h1.6M93.1 274.5a.67 .67 0 0 0-.8-.4 .67 .67 0 0 0-.5 .6v.5a.67 .67 0 0 0 .5 .7 .67 .67 0 0 0 .8-.5M93.4 275.9l.7-1.8 .7 1.8M93.6 268.9l1-.1 .1-.6-1.1-.2v1.9M93.7 275.3h.8M94.2 268.9l.6 1M95.2 275.9v-1.8l.7 1.8 .7-1.8v1.8M96.3 262.5l.4-.4h.5l.2 .3-.3 .6-.9 .8h1.3M97.2 268v1.9h1M97.3 275l1-.1 .1-.7-1.1-.1v1.8"/>
<path d="M98 262.5l.4-.4 .7 .3-.3 .6-.8 .8h1.2M98.6 268.9h.7M99.2 274.3l.1-.2a.84 .84 0 0 1 1.1 .9 .84 .84 0 0 1-1.1 .8l-.3-.6zM99.8 263.8h.1zM99.8 268h-1.2v1.9h1.2M100 268l.7 1.9 .7-1.9M100.9 273.7a1.85 1.85 0 0 1 0 2.7M101.6 269.9l.6-1.9 .7 1.9M101.6 262.6a.56 .56 0 0 1-.7 .5 .56 .56 0 0 1-.2-.9 .56 .56 0 0 1 .9 .1v.3a.85 .85 0 0 1-.6 1.2l-.4-.2M101.8 269.2h.9M104.1 262.1v1.7M104.5 263.2l.6 .6"/>
<path d="M104.6 268v1.9l-1.2-1.9v1.9M105 262.6l-.9 .9M105 268h1.2M105.3 262.1l.7 1.7 .7-1.7M105.6 268v1.9M106.4 269.9l.6-1.9 .7 1.9M106.6 269.2h.9M107.7 261.7a1.81 1.81 0 0 0 0 2.7M108.2 268.9l1-.1 .2-.4-.5-.4h-.7v1.9M108.2 262.3l.9 .5M108.7 262.1v1M108.8 268.9l.6 1"/>
<path d="M109.1 262.3l-.9 .5M109.6 261.7a1.85 1.85 0 0 1 0 2.7M109.9 267.7a1.88 1.88 0 0 1 0 2.8"/>
</g>
<!-- layer: RP_CONDUCTOR -->
<path d="M15 263h9" fill="none" stroke="#00f" stroke-width=".51"/>
<!-- layer: RP_EMPALME -->
<path d="M15 269.1h1.3M16.6 269.1h1.2M18.1 269.1h1.3M19.6 269.1h1.3M21.1 269.1h1.3M22.7 269.1h1.3" fill="none" stroke="#f00" stroke-width=".3"/>
<text font-size="8.8" x="379.6" y="265.6">LP-07</text>
<text font-size="7.5" x="385.2" y="284.3">07/13</text>
<text font-size="6.6" fill="#00f" x="387.7" y="27.9">N.M.</text>
<g font-size="5.7">
<text x="14.1" y="242.4">LEYENDA</text>
<text x="177.1" y="242">ESCUELA PROFESIONAL DE INGENIERIA MECANICA ELECTRICA - EPIME</text>
<text x="177.1" y="251.9">PROYECTO:</text>
<text x="246.2" y="262.8">RED DE LINEA PRIMARIA - PLANTA</text>
<text x="177.4" y="264.2">1:5000</text>
<text x="232.1" y="273.8">DIST. CAPACHICA - PROV. PUNO - REG. PUNO</text>
<text x="248.4" y="284.7">POR DESIGNAR</text>
</g>
<g font-size="5.3">
<text x="231.8" y="262.8">TEMA:</text>
<text x="177.1" y="275.2">REV. 6</text>
</g>
<g font-size="4.9" fill="#00f">
<text x="121" y="61.7">069</text>
<text x="148.5" y="90">PA-1</text>
<text x="149.6" y="87.5">071</text>
<text x="119.6" y="93.1">PS-1</text>
<text x="120.3" y="90.7">070</text>
<text x="198.6" y="179.2">PR-1</text>
<text x="199.3" y="176.7">076</text>
<text x="332.7" y="200.7">PA-1</text>
<text x="333.4" y="198.3">083</text>
</g>
<g font-size="4.9">
<text x="16.9" y="233.2">VIENE DE LP-06</text>
<text x="369" y="233.2">CONTINUA EN LP-08</text>
<text x="28.2" y="246.9">168</text>
<text x="376.1" y="249.4">PLANO N</text>
<text x="27.9" y="252.9">74</text>
<text x="27.9" y="258.9">84</text>
<text x="177.1" y="259.6">ESCALA</text>
<text x="204.3" y="259.6">FECHA</text>
<text x="27.9" y="276.9">44</text>
<text x="231.8" y="284.7">AUTOR:</text>
</g>
<g font-size="4.4" fill="#00f">
<text x="64.6" y="39.9">066</text>
<text x="93.1" y="36.3">067</text>
<text x="92.4" y="65.3">068</text>
<text x="91.7" y="67.7">PR-1</text>
<text x="146" y="116.8">072</text>
<text x="175.3" y="116.8">073</text>
<text x="171.8" y="145.7">074</text>
<text x="200.4" y="148.2">PS-1</text>
<text x="201.1" y="145.7">075</text>
<text x="226.5" y="162.6">077</text>
<text x="261.4" y="174.3">079</text>
<text x="296.3" y="185.6">081</text>
<text x="237.1" y="189.4">078</text>
<text x="271.3" y="203.2">PS-1</text>
<text x="272" y="200.7">080</text>
<text x="306.9" y="212.4">082</text>
<text x="332.7" y="227.2">084</text>
<text x="359.5" y="224.7">PS-1</text>
<text x="360.2" y="222.2">085</text>
</g>
<g font-size="4.4">
<text x="310.1" y="221.2">100</text>
<text x="329.8" y="221.2">200</text>
<text x="350" y="221.2">300</text>
<text x="369.7" y="221.2">400</text>
<text x="388.1" y="221.2">500 m</text>
</g>
<text font-size="4" fill="#ff7f00" x="310.4" y="205.3">CV-023</text>
<g font-size="2.6" fill="#00f">
<text x="93.5" y="40.6">--</text>
<text x="64.9" y="44.1">--</text>
<text x="121.4" y="66">--</text>
<text x="146.4" y="121.4">--</text>
<text x="175.7" y="121">--</text>
<text x="172.2" y="150.3">--</text>
<text x="226.8" y="167.2">--</text>
<text x="261.8" y="178.5">--</text>
<text x="296.7" y="190.1">--</text>
<text x="237.4" y="193.7">--</text>
<text x="307.3" y="216.6">--</text>
<text x="333" y="231.4">--</text>
</g>
<text font-size="2.6" x="177.1" y="286.1">________________________</text>
</svg>
